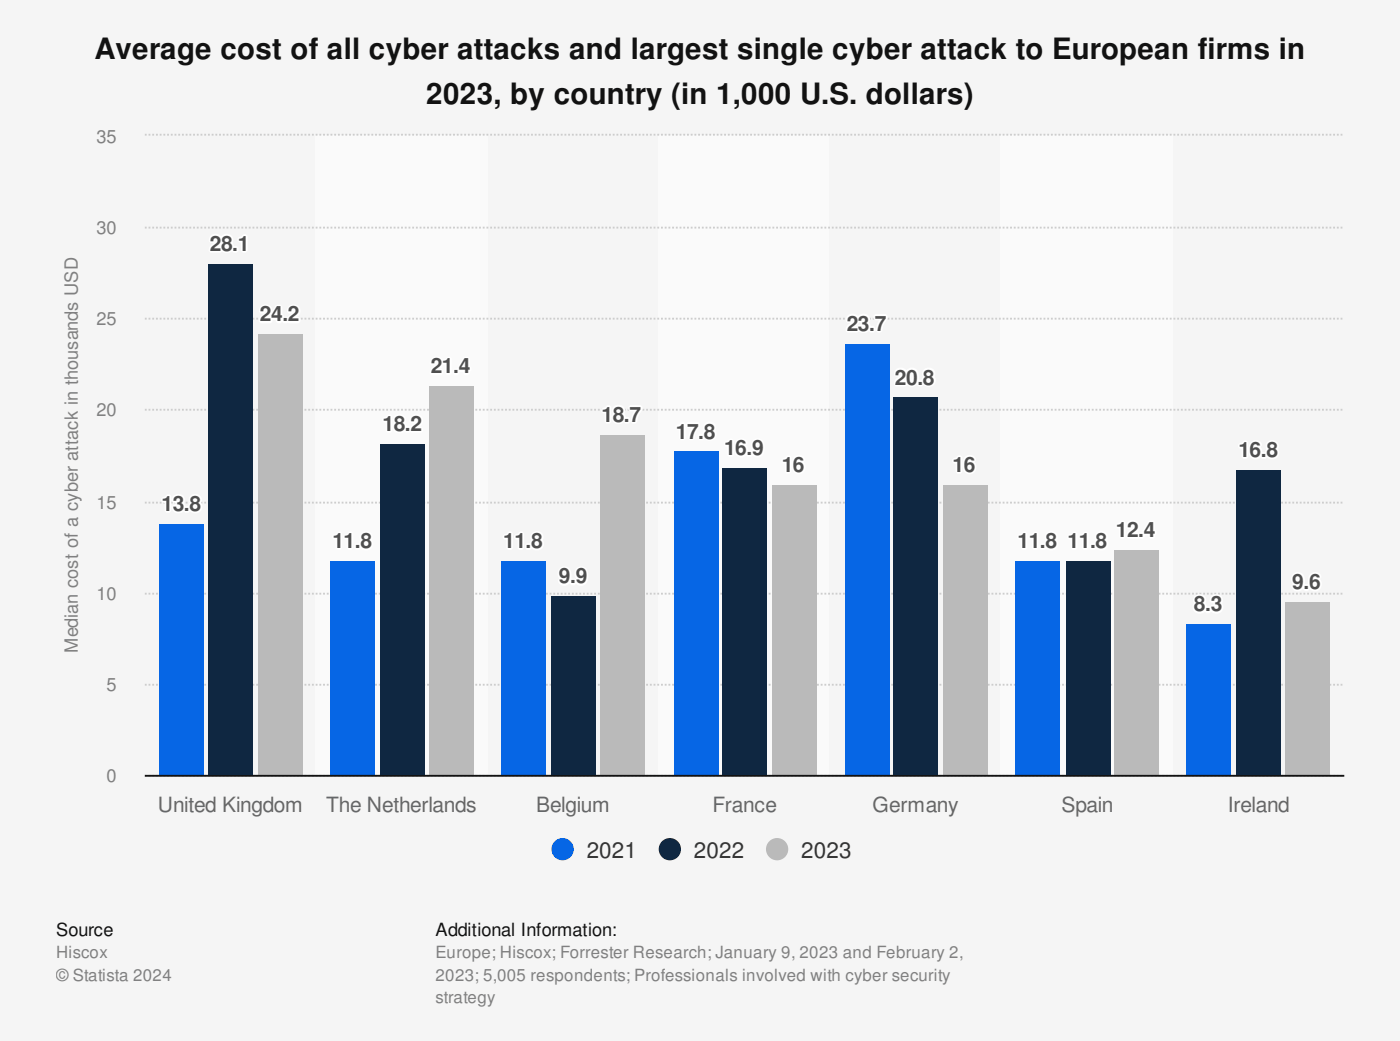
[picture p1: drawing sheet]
<svg xmlns="http://www.w3.org/2000/svg" width="353mm" height="262mm" viewBox="0 0 353 262" stroke-linecap="round" stroke-linejoin="round" font-family="sans-serif">
<path d="M0 0h352.8v262h-352.8z" fill="#f5f5f5"/>
<g fill="#fafafa">
<path d="M79.3 34.2h43.5v160.9h-43.5z"/>
<path d="M165.9 34.2h43v160.9h-43z"/>
<path d="M252 34.2h43.5v160.9h-43.5z"/>
</g>
<path d="M36.5 33.9h302.2M36.5 57.3h302.2M36.5 80.2h302.2M36.5 103.2h302.2M36.5 126.6h302.2M36.5 149.5h302.2M36.5 172.4h302.2M36.5 195.3h302.2" fill="none" stroke="#cdcdcd" stroke-width=".47" stroke-dasharray=".5 .5" stroke-linecap="butt"/>
<g fill="#0666e5">
<path d="M40.2 131.9h11.3v63.3h-11.3z"/>
<path d="M83.3 141.3h11.2v53.9h-11.2z"/>
<path d="M126.3 141.3h11.3v53.9h-11.3z"/>
<path d="M169.8 113.7h11.3v81.5h-11.3z"/>
<path d="M212.9 86.6h11.2v108.6h-11.2z"/>
<path d="M255.9 141.3h11.3v53.9h-11.3z"/>
<path d="M299 157.2h11.2v38h-11.2z"/>
</g>
<g fill="#0f2741">
<path d="M52.4 66.4h11.2v128.8h-11.2z"/>
<path d="M95.9 111.8h11.2v83.4h-11.2z"/>
<path d="M139 150.2h11.2v45h-11.2z"/>
<path d="M182 117.9h11.2v77.3h-11.2z"/>
<path d="M225 100.1h11.3v95.1h-11.3z"/>
<path d="M268.6 141.3h11.2v53.9h-11.2z"/>
<path d="M311.6 118.4h11.2v76.8h-11.2z"/>
</g>
<g fill="#bababa">
<path d="M65 84.2h11.3v111h-11.3z"/>
<path d="M108.1 97.3h11.2v97.9h-11.2z"/>
<path d="M151.1 109.5h11.3v85.7h-11.3z"/>
<path d="M194.6 122.1h11.3v73.1h-11.3z"/>
<path d="M237.7 122.1h11.2v73.1h-11.2z"/>
<path d="M280.7 138.5h11.3v56.7h-11.3z"/>
<path d="M323.8 151.6h11.2v43.6h-11.2z"/>
</g>
<g fill="none" stroke="#fff" stroke-width=".94">
<path d="M53.5 59.5a1.29 1.29 0 0 1 2 .5 1.29 1.29 0 0 1-.7 1.8l-.8 .7h1.6v.7h-2.6l.3-1 .6-.5a1.29 1.29 0 0 0 .9-1.4 .56 .56 0 0 0-.7-.3 .56 .56 0 0 0-.3 .7h-.7v-.5zM56.2 59.7a1.15 1.15 0 0 1 1.5-.3 1.15 1.15 0 0 1 .4 1.6l-.2 .1a1.2 1.2 0 0 1 .4 1.6 1.2 1.2 0 0 1-1.6 .5 1.13 1.13 0 0 1-.9-.9 1.13 1.13 0 0 1 .6-1.2l-.4-.5zM58.9 62.4h.7v.8h-.7zM60.3 60.1a1.02 1.02 0 0 0 1.1-.7h.5v3.8h-.7v-2.6h-.9zM66.2 77.3a1.29 1.29 0 0 1 1.9 .4 1.29 1.29 0 0 1-.7 1.9l-.8 .7h1.6v.6h-2.5l.3-.9 .5-.5a1.29 1.29 0 0 0 1-1.4 .56 .56 0 0 0-.8-.3 .56 .56 0 0 0-.3 .7h-.7l.1-.6zM69.8 77.2h.9v2.3h.4v.6h-.4v.8h-.7v-.8h-1.5v-.6zM70 77.9v1.6h-1zM73.2 77.3a1.29 1.29 0 0 1 2 .4 1.29 1.29 0 0 1-.8 1.9l-.7 .7h1.6v.6h-2.6l.3-.9 .6-.5a1.29 1.29 0 0 0 .9-1.4 .56 .56 0 0 0-.7-.3 .56 .56 0 0 0-.3 .7h-.7v-.6zM214 79.7a1.29 1.29 0 0 1 2 .4 1.29 1.29 0 0 1-.8 1.8l-.7 .7h1.6v.7h-2.6l.3-1 .6-.5a1.29 1.29 0 0 0 .9-1.4 .56 .56 0 0 0-.7-.3 .56 .56 0 0 0-.3 .7h-.7v-.5zM216.6 79.9a1.14 1.14 0 0 1 1.6-.4 1.14 1.14 0 0 1 .3 1.6l-.2 .2a1.22 1.22 0 0 1 .3 1.8 1.22 1.22 0 0 1-1.8 .1l-.4-.6-.1-.4h.7a.6 .6 0 0 0 .8 .5 .6 .6 0 0 0 .4-.8 .6 .6 0 0 0-.9-.3v-.5a.53 .53 0 0 0 .7-.5 .53 .53 0 0 0-.8-.4l-.1 .5h-.7zM220.6 79.5h2.6v.6l-1 1.6-.3 1.6h-.8a5.3 5.3 0 0 1 1.3-3.1h-1.8zM71.5 80.2h.8v.7h-.8z"/>
<path d="M109.2 90.4a1.29 1.29 0 0 1 1.9 .4 1.29 1.29 0 0 1-.7 1.9l-.7 .7h1.6v.6h-2.6l.3-.9 .6-.5a1.29 1.29 0 0 0 .9-1.4 .56 .56 0 0 0-.7-.3 .56 .56 0 0 0-.3 .7h-.7v-.6zM111.7 91a1.02 1.02 0 0 0 1.2-.7h.5v3.7h-.8v-2.5h-.9zM114.5 93.3h.8v.7h-.8zM117.1 90.3h.9v2.3h.4v.6h-.4v.8h-.8v-.8h-1.5v-.6zM117.2 91v1.6h-.9zM219.3 82.5h.8v.8h-.8zM226.2 93.2a1.29 1.29 0 0 1 1.9 .4 1.29 1.29 0 0 1-.7 1.9l-.8 .7h1.6v.6h-2.5l.3-.9 .5-.5a1.29 1.29 0 0 0 1-1.4 .56 .56 0 0 0-.8-.3 .56 .56 0 0 0-.3 .7h-.7l.1-.6zM229 93.3a1.29 1.29 0 0 1 1.5-.1 1.29 1.29 0 0 1 .6 1.3 1.86 1.86 0 0 1-1 2.4 1.44 1.44 0 0 1-1.6-1.9l.2-1.2zM229.4 93.8a.63 .63 0 0 1 .8 0 .63 .63 0 0 1 .1 .8v1.2a.53 .53 0 0 1-.6 .5 .53 .53 0 0 1-.4-.7zM231.5 96.1h.8v.7h-.8zM233 93.4a1.15 1.15 0 0 1 1.6-.3 1.15 1.15 0 0 1 .4 1.6l-.3 .1a1.2 1.2 0 0 1 .5 1.6 1.2 1.2 0 0 1-1.6 .5 1.13 1.13 0 0 1-.9-.9 1.13 1.13 0 0 1 .6-1.2l-.5-.5zM96.7 105.5a1.02 1.02 0 0 0 1.2-.7h.5v3.7h-.8v-2.5h-.9z"/>
<path d="M99.7 105.1a1.15 1.15 0 0 1 1.5-.3 1.15 1.15 0 0 1 .4 1.5l-.2 .2a1.2 1.2 0 0 1 .4 1.6 1.2 1.2 0 0 1-1.6 .5 1.13 1.13 0 0 1-.9-.9 1.13 1.13 0 0 1 .6-1.2l-.4-.5zM102.4 107.8h.8v.7h-.8zM104.1 104.9a1.29 1.29 0 0 1 1.9 .4 1.29 1.29 0 0 1-.7 1.9l-.7 .7h1.6v.6h-2.6l.3-.9 .6-.5a1.29 1.29 0 0 0 .9-1.4 .56 .56 0 0 0-.7-.3 .56 .56 0 0 0-.3 .7h-.8l.1-.6zM151.9 103.1a1.02 1.02 0 0 0 1.2-.6h.5v3.7h-.8v-2.6h-.9zM154.9 102.8a1.15 1.15 0 0 1 1.5-.3 1.15 1.15 0 0 1 .4 1.5l-.2 .2a1.2 1.2 0 0 1 .4 1.6 1.2 1.2 0 0 1-1.6 .5 1.13 1.13 0 0 1-.9-1 1.13 1.13 0 0 1 .6-1.1l-.4-.6zM157.6 105.4h.8v.8h-.8zM158.8 102.5h2.6v.5l-.9 1.6-.4 1.6h-.7a5.3 5.3 0 0 1 1.3-3.1h-1.9zM170.7 107.3a1.02 1.02 0 0 0 1.1-.6h.5v3.7h-.7v-2.6h-.9zM173.3 106.7h2.6v.5l-1 1.6-.3 1.6h-.8a5.3 5.3 0 0 1 1.4-3.1h-1.9zM176.3 109.6h.8v.8h-.8zM177.8 107a1.15 1.15 0 0 1 1.6-.3 1.15 1.15 0 0 1 .4 1.5l-.3 .2a1.2 1.2 0 0 1 .5 1.6 1.2 1.2 0 0 1-1.6 .5 1.13 1.13 0 0 1-.9-1 1.13 1.13 0 0 1 .6-1.1l-.5-.5zM182.8 111.5a1.02 1.02 0 0 0 1.2-.6h.5v3.7h-.8v-2.6h-.9z"/>
<path d="M186 111.1a1.17 1.17 0 0 1 1.2-.3 1.17 1.17 0 0 1 .8 .9h-.7a.59 .59 0 0 0-.8-.2 .59 .59 0 0 0-.3 .7v.3a1.18 1.18 0 0 1 1.6 .1 1.18 1.18 0 0 1 0 1.6 1.37 1.37 0 0 1-1.8 .3 1.37 1.37 0 0 1-.5-1.7l.1-1.1zM188.5 113.9h.7v.7h-.7zM190.2 111a1.41 1.41 0 0 1 1.6 .1 1.41 1.41 0 0 1 .5 1.6 1.58 1.58 0 0 1-1.8 2 1.02 1.02 0 0 1-.8-.9h.7l.1 .2a.53 .53 0 0 0 .9-.1l.1-.8a1.06 1.06 0 0 1-1.3 .2 1.06 1.06 0 0 1-.5-1.2v-.4zM190.5 111.6a.62 .62 0 0 1 1 .5 .62 .62 0 0 1-1 .5l-.1-.5zM197.3 115.8a1.02 1.02 0 0 0 1.2-.7h.5v3.7h-.8v-2.5h-.9zM200.5 115.3a1.17 1.17 0 0 1 1.2-.3 1.17 1.17 0 0 1 .8 .9h-.7a.59 .59 0 0 0-.8-.2 .59 .59 0 0 0-.3 .7v.3a1.18 1.18 0 0 1 1.6 .1 1.18 1.18 0 0 1 0 1.6 1.37 1.37 0 0 1-1.7 .4 1.37 1.37 0 0 1-.6-1.7l.1-1.2zM240.4 115.8a1.02 1.02 0 0 0 1.1-.7h.5v3.7h-.7v-2.5h-.9zM243.5 115.3a1.17 1.17 0 0 1 1.2-.3 1.17 1.17 0 0 1 .8 .9h-.7a.59 .59 0 0 0-.7-.2 .59 .59 0 0 0-.3 .7v.3a1.18 1.18 0 0 1 1.6 .1 1.18 1.18 0 0 1 0 1.6 1.37 1.37 0 0 1-1.8 .4 1.37 1.37 0 0 1-.6-1.7l.2-1.2zM312.4 112a1.02 1.02 0 0 0 1.2-.7h.5v3.8h-.8v-2.6h-.9zM315.6 111.6a1.17 1.17 0 0 1 1.2-.3 1.17 1.17 0 0 1 .8 .9h-.7a.59 .59 0 0 0-.8-.3 .59 .59 0 0 0-.3 .8v.3a1.18 1.18 0 0 1 1.6 0 1.18 1.18 0 0 1 0 1.7 1.37 1.37 0 0 1-1.8 .3 1.37 1.37 0 0 1-.5-1.7l.1-1.2zM318.1 114.3h.7v.8h-.7zM319.6 111.7a1.15 1.15 0 0 1 1.6-.4 1.15 1.15 0 0 1 .3 1.6l-.2 .2a1.2 1.2 0 0 1 .4 1.6 1.2 1.2 0 0 1-1.6 .5 1.13 1.13 0 0 1-.8-1 1.13 1.13 0 0 1 .6-1.1l-.5-.6z"/>
<path d="M41.1 125.6a1.02 1.02 0 0 0 1.1-.7h.5v3.8h-.7v-2.6h-.9zM43.9 125.3a1.14 1.14 0 0 1 1.6-.4 1.14 1.14 0 0 1 .4 1.6l-.3 .2a1.22 1.22 0 0 1 .4 1.7 1.22 1.22 0 0 1-1.8 .2l-.5-.6v-.4h.7a.6 .6 0 0 0 .7 .5 .6 .6 0 0 0 .4-.8 .6 .6 0 0 0-.8-.3v-.5a.53 .53 0 0 0 .7-.6 .53 .53 0 0 0-.8-.3l-.2 .5h-.7zM46.7 127.9h.8v.8h-.8zM48.2 125.2a1.15 1.15 0 0 1 1.6-.3 1.15 1.15 0 0 1 .4 1.6l-.3 .1a1.2 1.2 0 0 1 .5 1.6 1.2 1.2 0 0 1-1.6 .5 1.13 1.13 0 0 1-.9-.9 1.13 1.13 0 0 1 .6-1.2l-.5-.5zM84.1 134.9a1.02 1.02 0 0 0 1.2-.6h.5v3.7h-.8v-2.6h-.9zM86.9 134.9a1.02 1.02 0 0 0 1.2-.6h.5v3.7h-.8v-2.6h-.9zM89.7 137.3h.8v.7h-.8zM91.3 134.6a1.15 1.15 0 0 1 1.5-.3 1.15 1.15 0 0 1 .4 1.5l-.2 .2a1.2 1.2 0 0 1 .4 1.6 1.2 1.2 0 0 1-1.6 .5 1.13 1.13 0 0 1-.9-1 1.13 1.13 0 0 1 .6-1.1l-.4-.5zM127.2 134.9a1.02 1.02 0 0 0 1.1-.6h.5v3.7h-.7v-2.6h-.9zM130 134.9a1.02 1.02 0 0 0 1.1-.6h.5v3.7h-.7v-2.6h-.9zM132.8 137.3h.8v.7h-.8zM134.3 134.6a1.15 1.15 0 0 1 1.6-.3 1.15 1.15 0 0 1 .4 1.5l-.3 .2a1.2 1.2 0 0 1 .5 1.6 1.2 1.2 0 0 1-1.6 .5 1.13 1.13 0 0 1-.9-1 1.13 1.13 0 0 1 .6-1.1l-.5-.5z"/>
<path d="M256.8 134.9a1.02 1.02 0 0 0 1.1-.6h.5v3.7h-.7v-2.6h-.9zM259.6 134.9a1.02 1.02 0 0 0 1.1-.6h.5v3.7h-.7v-2.6h-.9zM262.4 137.3h.8v.7h-.8zM263.9 134.6a1.15 1.15 0 0 1 1.6-.3 1.15 1.15 0 0 1 .4 1.5l-.3 .2a1.2 1.2 0 0 1 .5 1.6 1.2 1.2 0 0 1-1.6 .5 1.13 1.13 0 0 1-.9-1 1.13 1.13 0 0 1 .6-1.1l-.5-.5zM269.4 134.9a1.02 1.02 0 0 0 1.1-.6h.5v3.7h-.7v-2.6h-.9zM272.2 134.9a1.02 1.02 0 0 0 1.2-.6h.5v3.7h-.8v-2.6h-.9zM275 137.3h.8v.7h-.8zM276.5 134.6a1.15 1.15 0 0 1 1.6-.3 1.15 1.15 0 0 1 .4 1.5l-.3 .2a1.2 1.2 0 0 1 .5 1.6 1.2 1.2 0 0 1-1.6 .5 1.13 1.13 0 0 1-.9-1 1.13 1.13 0 0 1 .6-1.1l-.4-.5zM281.6 132.1a1.02 1.02 0 0 0 1.1-.6h.5v3.7h-.8v-2.6h-.8zM284.7 131.6a1.29 1.29 0 0 1 1.9 .4 1.29 1.29 0 0 1-.7 1.8l-.8 .8h1.6v.6h-2.5l.3-.9 .5-.5a1.29 1.29 0 0 0 1-1.5 .56 .56 0 0 0-.8-.3 .56 .56 0 0 0-.3 .8h-.7l.1-.6zM287.2 134.4h.8v.8h-.8zM289.7 131.5h.9v2.3h.4v.6h-.4v.8h-.7v-.8h-1.5v-.6z"/>
<path d="M289.9 132.2v1.6h-1zM141.5 143.3a1.41 1.41 0 0 1 1.6 .1 1.41 1.41 0 0 1 .5 1.6 1.58 1.58 0 0 1-1.8 2 1.02 1.02 0 0 1-.8-1h.7l.1 .2a.53 .53 0 0 0 .9-.1l.1-.8a1.06 1.06 0 0 1-1.3 .3 1.06 1.06 0 0 1-.5-1.2v-.4zM141.8 143.9a.62 .62 0 0 1 1 .5 .62 .62 0 0 1-1 .5l-.1-.5zM144 146.1h.8v.8h-.8zM145.7 143.3a1.41 1.41 0 0 1 1.6 .1 1.41 1.41 0 0 1 .5 1.6 1.58 1.58 0 0 1-1.8 2 1.02 1.02 0 0 1-.7-1h.7v.2a.53 .53 0 0 0 .9-.1l.2-.8a1.06 1.06 0 0 1-1.3 .3 1.06 1.06 0 0 1-.6-1.2l.1-.4zM146.1 143.9a.62 .62 0 0 1 .9 .5 .62 .62 0 0 1-.9 .5l-.2-.5zM301.3 150.5a1.15 1.15 0 0 1 1.6-.3 1.15 1.15 0 0 1 .4 1.5l-.3 .2a1.2 1.2 0 0 1 .5 1.6 1.2 1.2 0 0 1-1.6 .5 1.13 1.13 0 0 1-.9-1 1.13 1.13 0 0 1 .6-1.1l-.5-.5zM304 153.2h.8v.7h-.8zM305.5 150.5a1.14 1.14 0 0 1 1.6-.3 1.14 1.14 0 0 1 .3 1.6l-.2 .1a1.22 1.22 0 0 1 .3 1.8 1.22 1.22 0 0 1-1.8 .1l-.4-.6-.1-.4h.7a.6 .6 0 0 0 .8 .5 .6 .6 0 0 0 .4-.8 .6 .6 0 0 0-.9-.2v-.5a.53 .53 0 0 0 .7-.6 .53 .53 0 0 0-.8-.4l-.1 .6h-.7zM326.3 144.7a1.41 1.41 0 0 1 1.6 .1 1.41 1.41 0 0 1 .5 1.6 1.58 1.58 0 0 1-1.8 2 1.02 1.02 0 0 1-.8-1h.8v.2a.53 .53 0 0 0 .9-.1l.1-.8a1.06 1.06 0 0 1-1.3 .3 1.06 1.06 0 0 1-.5-1.2v-.4zM326.6 145.3a.62 .62 0 0 1 1 .5 .62 .62 0 0 1-1 .5l-.1-.5zM328.8 147.5h.8v.8h-.8z"/>
<path d="M330.6 144.8a1.17 1.17 0 0 1 1.1-.3 1.17 1.17 0 0 1 .9 .9h-.7a.59 .59 0 0 0-.8-.2 .59 .59 0 0 0-.3 .7v.3a1.18 1.18 0 0 1 1.6 .1 1.18 1.18 0 0 1 0 1.6 1.37 1.37 0 0 1-1.8 .3 1.37 1.37 0 0 1-.6-1.7l.2-1.1z"/>
<circle cx="57.1" cy="62" r=".62"/>
<circle cx="57.1" cy="60.5" r=".53"/>
<circle cx="234" cy="95.7" r=".62"/>
<circle cx="234" cy="94.1" r=".53"/>
<circle cx="100.6" cy="107.4" r=".62"/>
<circle cx="100.7" cy="105.8" r=".53"/>
<circle cx="155.9" cy="105.1" r=".62"/>
<circle cx="155.9" cy="103.5" r=".53"/>
<circle cx="178.8" cy="109.3" r=".62"/>
<circle cx="178.8" cy="107.7" r=".53"/>
<circle cx="186.7" cy="113.4" r=".65"/>
<circle cx="201.2" cy="117.6" r=".65"/>
<circle cx="244.3" cy="117.6" r=".65"/>
<circle cx="316.3" cy="113.9" r=".65"/>
<circle cx="320.6" cy="114" r=".62"/>
<circle cx="320.6" cy="112.4" r=".53"/>
<circle cx="49.2" cy="127.5" r=".62"/>
<circle cx="49.2" cy="126" r=".53"/>
<circle cx="92.2" cy="136.9" r=".62"/>
<circle cx="92.3" cy="135.3" r=".53"/>
<circle cx="135.3" cy="136.9" r=".62"/>
<circle cx="135.3" cy="135.3" r=".53"/>
<circle cx="264.9" cy="136.9" r=".62"/>
<circle cx="264.9" cy="135.3" r=".53"/>
<circle cx="277.5" cy="136.9" r=".62"/>
<circle cx="277.5" cy="135.3" r=".53"/>
<circle cx="302.3" cy="152.8" r=".62"/>
<circle cx="302.3" cy="151.2" r=".53"/>
<circle cx="331.3" cy="147.1" r=".65"/>
</g>
<path d="M36.5 195.3h302.2" fill="none" stroke="#121212" stroke-width=".47"/>
<circle cx="141.8" cy="213.8" r="2.81" fill="#0666e5"/>
<circle cx="168.8" cy="213.8" r="2.81" fill="#0f2741"/>
<circle cx="195.8" cy="213.8" r="2.81" fill="#bababa"/>
<g font-size="7.4" fill="#121212">
<text x="23.8" y="15">Average cost of all cyber attacks and largest single cyber attack to European firms in</text>
<text x="107.4" y="26.2">2023, by country (in 1,000 U.S. dollars)</text>
</g>
<g font-size="5.6" fill="#333">
<text x="147.8" y="216.2">2021</text>
<text x="174.9" y="216.2">2022</text>
<text x="201.9" y="216.2">2023</text>
</g>
<g font-size="5.3" fill="#fff">
<text x="52.9" y="63.2">28.1</text>
<text x="65.5" y="80.9">24.2</text>
<text x="213.3" y="83.3">23.7</text>
<text x="108.5" y="94">21</text>
<text x="114.2" y="94">.4</text>
<text x="225.5" y="96.8">20.8</text>
<text x="151.6" y="106.2">1</text>
<text x="154.4" y="106.2">8.7</text>
<text x="96.4" y="108.5">1</text>
<text x="99.2" y="108.5">8.2</text>
<text x="170.3" y="110.4">1</text>
<text x="173.1" y="110.4">7.8</text>
<text x="182.5" y="114.6">1</text>
<text x="185.3" y="114.6">6.9</text>
<text x="197" y="118.8">1</text>
<text x="199.8" y="118.8">6</text>
<text x="240" y="118.8">1</text>
<text x="242.8" y="118.8">6</text>
<text x="312.1" y="115.1">1</text>
<text x="314.9" y="115.1">6.8</text>
<text x="40.7" y="128.7">1</text>
<text x="43.5" y="128.7">3.8</text>
<text x="281.2" y="135.2">1</text>
<text x="284" y="135.2">2.4</text>
<text x="83.7" y="138">1</text>
<text x="86.6" y="138">1</text>
<text x="89.4" y="138">.8</text>
<text x="126.8" y="138">1</text>
<text x="129.6" y="138">1</text>
<text x="132.4" y="138">.8</text>
<text x="256.4" y="138">1</text>
<text x="259.2" y="138">1</text>
<text x="262" y="138">.8</text>
<text x="269" y="138">1</text>
<text x="271.8" y="138">1</text>
<text x="274.7" y="138">.8</text>
<text x="140.8" y="146.9">9.9</text>
<text x="325.6" y="148.3">9.6</text>
<text x="300.8" y="153.9">8.3</text>
</g>
<g font-size="5.3" fill="#666">
<text x="39.7" y="204.5">United Kingdom</text>
<text x="82.2" y="204.5">The Netherlands</text>
<text x="135.1" y="204.5">Belgium</text>
<text x="179.5" y="204.5">France</text>
<text x="219.9" y="204.5">Germany</text>
<text x="267.4" y="204.5">Spain</text>
<text x="309.4" y="204.5">Ireland</text>
</g>
<g font-size="4.6" fill="#808080">
<text x="24.3" y="36">35</text>
<text x="24.3" y="58.9">30</text>
<text x="24.3" y="81.8">25</text>
<text x="24.3" y="104.8">20</text>
<text x="24.3" y="128.1">15</text>
<text x="24.3" y="151">10</text>
<text x="19.6" y="164.4" transform="rotate(-90 19.6 164.4)">Median cost of a cyber attack in thousands USD</text>
<text x="26.8" y="173.9">5</text>
<text x="26.8" y="196.8">0</text>
</g>
<g font-size="4.6" fill="#121212">
<text x="14.1" y="235.7">Source</text>
<text x="109.7" y="235.7">Additional Information:</text>
</g>
<g font-size="4.2" fill="#808080">
<text x="14.1" y="241.3">Hiscox</text>
<text x="109.7" y="241.3">Europe; Hiscox; Forrester Research; January 9, 2023 and February 2,</text>
<text x="14.1" y="246.9">© Statista 2024</text>
<text x="109.7" y="246.9">2023; 5,005 respondents; Professionals involved with cyber security</text>
<text x="109.7" y="252.6">strategy</text>
</g>
</svg>
